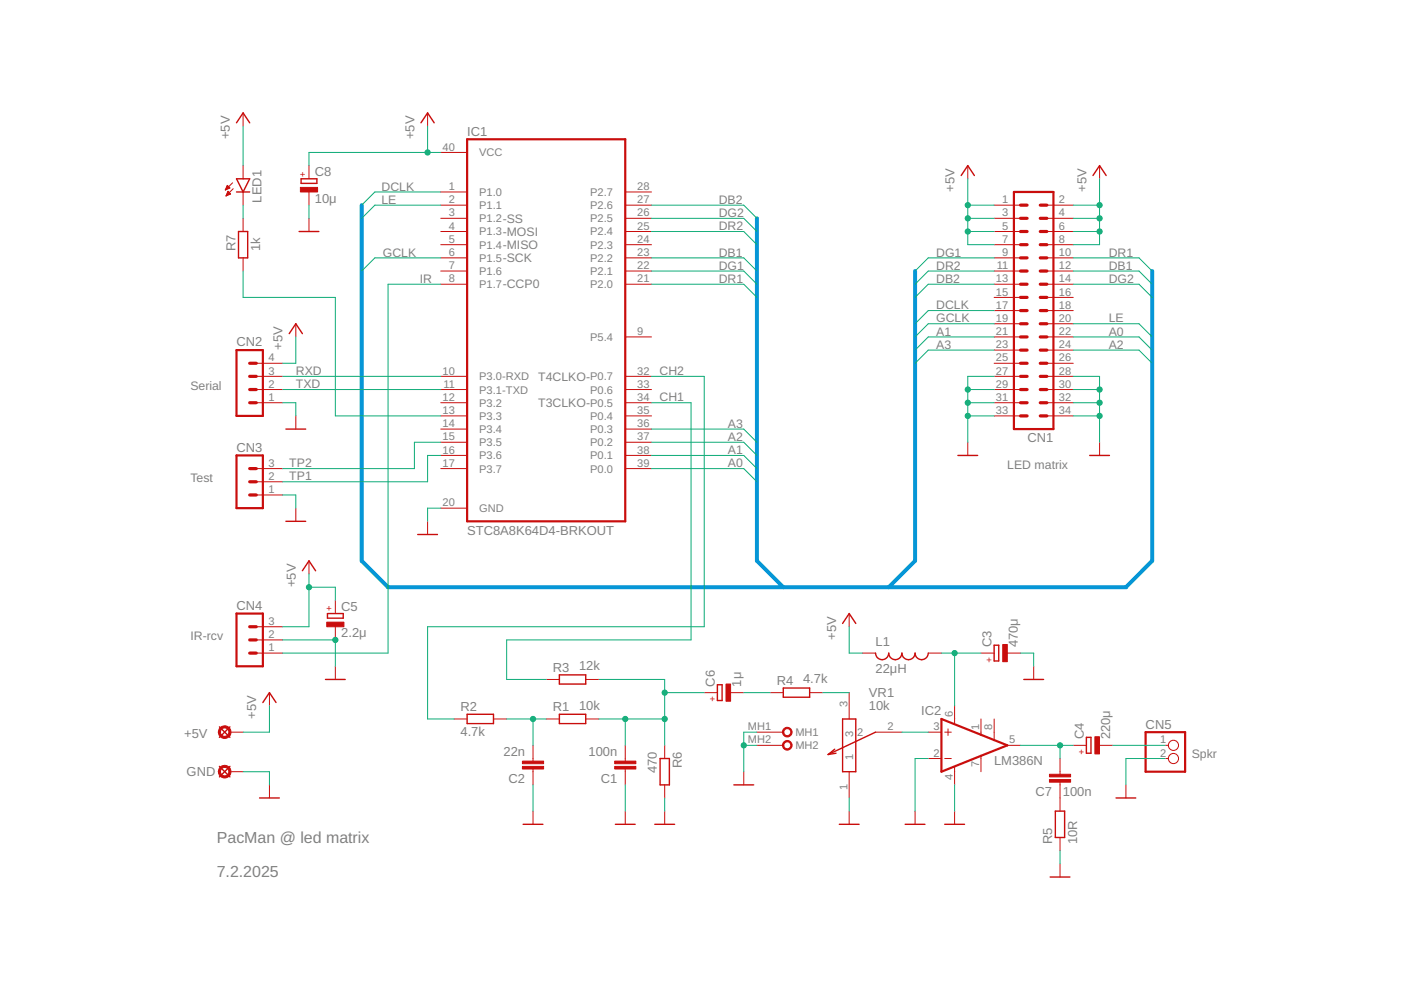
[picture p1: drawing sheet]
<svg xmlns="http://www.w3.org/2000/svg" width="297mm" height="210mm" viewBox="0 0 297 210" stroke-linecap="round" stroke-linejoin="round" font-family="sans-serif">
<path d="M99 29.5h33.6v81h-33.6zM215 40.7h8.4v50.3h-8.4zM50.1 74.2h5.6v14h-5.6zM50.1 96.6h5.6v11.1h-5.6zM50.1 130.1h5.6v11.2h-5.6zM199.6 152.4l14 5.6-14 5.6zM242.9 155.2h8.4v8.4h-8.4z" fill="none" stroke="#c90d0c" stroke-width=".47"/>
<g fill="none" stroke="#c90d0c" stroke-width=".21">
<path d="M47.9 39.9h.7M48 39.8h.7M48 39.6h.5M48.1 39.5h.3M48.2 39.4h.1M48.2 39.3l.5 .6-.9 .4zM49.3 38.8l-1.5 1.5M51.5 23.9v2.8M51.5 35.1v2.8M65.5 35.1v2.8M90.7 23.9v2.8M93.5 32.3h5.5"/>
<path d="M205.2 35.1v2.8M233.1 35.1v2.8M47.8 40.2h.2M47.9 40h.4M48 41.4h.2M48 41.3h.5M48.1 41.1h.8M48.2 41h.6M48.2 40.9h.4M48.3 40.7h.2M48.3 40.6h.1M48.9 41.1l-.6-.5-.4 1"/>
<path d="M48.9 41.1l-1 .5M49.4 40l-1.5 1.6M51.5 40.7v2.8M51.5 46.3v2.8M51.5 54.7v2.8M65.5 40.7v2.8M65.5 46.3v2.8M93.5 40.7h5.5M93.5 43.5h5.5M93.5 46.3h5.5M93.5 49.1h5.5M93.5 51.9h5.5"/>
<path d="M93.5 54.7h5.5M93.5 57.5h5.5M132.6 40.7h5.5M132.6 43.5h5.5M132.6 46.3h5.5M132.6 49.1h5.5M132.6 51.9h5.5M132.6 54.7h5.5M132.6 57.5h5.5M210.8 43.5h5.6M210.8 46.3h5.6M210.8 49.1h5.6"/>
<path d="M210.8 51.9h5.6M210.8 54.7h5.6M210.8 57.5h5.6M222 43.5h5.5M222 46.3h5.5M222 49.1h5.5M222 51.9h5.5M222 54.7h5.5M222 57.5h5.5M54.3 79.8h5.6M54.3 77h5.6M62.7 68.6v2.8"/>
<path d="M93.5 60.3h5.5M93.5 79.8h5.5M132.6 60.3h5.5M132.6 79.8h5.5M132.6 71.4h5.5M210.8 60.3h5.6M210.8 79.8h5.6M210.8 71.4h5.6M210.8 63.1h5.6M210.8 65.8h5.6M210.8 68.6h5.6M210.8 74.2h5.6"/>
<path d="M210.8 77h5.6M222 60.3h5.5M222 79.8h5.5M222 71.4h5.5M222 63.1h5.5M222 65.8h5.5M222 68.6h5.5M222 74.2h5.5M222 77h5.5M54.3 82.6h5.6M54.3 85.4h5.6M54.3 99.4h5.6"/>
<path d="M62.7 88.2v2.8M93.5 82.6h5.5M93.5 85.4h5.5M93.5 88.2h5.5M93.5 91h5.5M93.5 93.8h5.5M93.5 96.6h5.5M93.5 99.4h5.5M132.6 82.6h5.5M132.6 85.4h5.5M132.6 88.2h5.5M132.6 91h5.5"/>
<path d="M132.6 93.8h5.5M132.6 96.6h5.5M132.6 99.4h5.5M205.2 93.8v2.8M210.8 82.6h5.6M210.8 85.4h5.6M210.8 88.2h5.6M222 82.6h5.5M222 85.4h5.5M222 88.2h5.5M233.1 93.8v2.8M54.3 104.9h5.6"/>
<path d="M54.3 102.2h5.6M62.7 107.7v2.8M65.5 118.9v2.8M90.7 110.5v2.8M93.5 107.7h5.5M54.3 138.5h5.6M54.3 135.7h5.6M54.3 132.9h5.6M71.1 127.3v2.8M71.1 132.9v2.8M180 130.1v2.8M182.8 138.5h2.8"/>
<path d="M196.8 138.5h2.8M208 138.5h2.8M213.6 138.5h2.8M48.7 155.2h2.8M57.1 146.9v2.7M71.1 141.3v2.8M96.2 152.4h2.8M104.6 152.4h2.8M113 158v3.4M115.8 152.4h2.8M115.8 144.1h2.8M124.2 152.4h2.8"/>
<path d="M124.2 144.1h2.8M132.6 158v3.4M140.9 158v2.8M149.3 146.9h2.8M154.9 146.9h2.8M160.5 158h5.6M160.5 155.2h5.6M163.3 146.9h2.8M171.7 146.9h2.8M180 146.9v5.5M185.6 155.2h5.6M196.8 155.2h2.8"/>
<path d="M200.3 155.2h1.4M201 154.5v1.4M202.4 149.6v3.9M208 152.4v3.4M210.8 152.4v4.5M213.6 158h2.8M219.2 141.3v2.8M227.5 158h2.8M233.1 158h2.8M247.1 158h.6M48.7 163.6h2.8M57.1 166.4v2.8"/>
<path d="M113 163v3.4M113 172v2.8M132.6 163v3.4M132.6 172v2.8M140.9 166.4v2.8M140.9 172v2.8M157.7 163.6v2.8M180 163.6v5.6M180 172v2.8M194 172v2.8M196.8 160.8h2.8M200.3 160.8h1.4"/>
<path d="M202.4 162.6v3.8M202.4 172v2.8M208 160.3v3.3M224.7 160.8v3.4M224.7 165.8v6.2M224.7 177.6v2.8M238.7 166.4v2.8M247.1 160.8h.6M224.7 183.2v2.7"/>
<circle cx="248.8" cy="158" r="1.08"/>
<circle cx="248.8" cy="160.8" r="1.08"/>
</g>
<g fill="none" stroke="#c90d0c" stroke-width=".68">
<path d="M216.4 54.7h1.4M216.4 51.9h1.4M216.4 49.1h1.4M216.4 46.3h1.4M216.4 43.5h1.4M216.4 57.5h1.4M220.6 54.7h1.4M220.6 51.9h1.4M220.6 49.1h1.4M220.6 46.3h1.4M220.6 43.5h1.4M220.6 57.5h1.4"/>
<path d="M52.9 77h1.4M52.9 79.8h1.4M216.4 60.3h1.4M216.4 63.1h1.4M216.4 65.8h1.4M216.4 68.6h1.4M216.4 71.4h1.4M216.4 74.2h1.4M216.4 77h1.4M216.4 79.8h1.4M220.6 60.3h1.4M220.6 63.1h1.4"/>
<path d="M220.6 65.8h1.4M220.6 68.6h1.4M220.6 71.4h1.4M220.6 74.2h1.4M220.6 77h1.4M220.6 79.8h1.4M52.9 82.6h1.4M52.9 85.4h1.4M52.9 99.4h1.4M216.4 82.6h1.4M216.4 85.4h1.4M216.4 88.2h1.4"/>
<path d="M220.6 82.6h1.4M220.6 85.4h1.4M220.6 88.2h1.4M52.9 102.2h1.4M52.9 104.9h1.4M52.9 132.9h1.4M52.9 135.7h1.4M52.9 138.5h1.4"/>
</g>
<g fill="none" stroke="#c90d0c" stroke-width=".3">
<path d="M50.1 37.9h2.8l-1.4 2.8zM50.1 26l1.4-2.1 1.4 2.1M63.8 37.9h3.4v1h-3.4zM89.3 26l1.4-2.1 1.4 2.1M203.8 37.2l1.4-2.1 1.4 2.1M231.7 37.2l1.4-2.1 1.4 2.1M50.1 40.7h2.8M50.6 49.1h1.9v5.6h-1.9zM63.4 49.1h4.2M61.3 70.7l1.4-2.1 1.4 2.1M60.6 91h4.2M203.1 96.6h4.2"/>
<path d="M231 96.6h4.2M60.6 110.5h4.2M88.6 113.3h4.2M64.1 121l1.4-2.1 1.4 2.1M69.4 130.1h3.4v1h-3.4zM178.6 132.2l1.4-2.1 1.4 2.1M185.6 138.5a1.4 1.4 0 0 0 1.4 1.4 1.4 1.4 0 0 0 1.4-1.4 1.4 1.4 0 0 0 1.4 1.4 1.4 1.4 0 0 0 1.4-1.4 1.4 1.4 0 0 0 1.4 1.4 1.4 1.4 0 0 0 1.4-1.4 1.4 1.4 0 0 0 1.4 1.4 1.4 1.4 0 0 0 1.4-1.4M210.8 136.8h1v3.3h-1zM46.5 154.1l2.2 2.2M48.7 154.1l-2.2 2.2M55.7 148.9l1.4-2 1.4 2M69 144.1h4.2"/>
<path d="M99 151.4h5.6v2h-5.6zM118.6 151.4h5.6v2h-5.6zM118.6 143.1h5.6v1.9h-5.6zM152.1 145.2h1v3.3h-1zM166.1 145.9h5.6v1.9h-5.6zM177 158.9l-1.4 1.1M177.2 159.7l-1.6 .3M178.6 152.4h2.8v11.2h-2.8zM185.6 155.2l-10 4.8M217.1 144.1h4.2M230.3 156.3h1v3.4h-1zM46.5 162.5l2.2 2.2"/>
<path d="M48.7 162.5l-2.2 2.2M55 169.2h4.2M110.9 174.8h4.2M130.5 174.8h4.2M138.8 174.8h4.2M140 160.8h1.9v5.6h-1.9zM155.6 166.4h4.2M177.9 174.8h4.2M191.9 174.8h4.2M200.3 174.8h4.2M223.8 172h1.9v5.6h-1.9zM236.6 169.2h4.2"/>
<path d="M222.7 185.9h4.1"/>
</g>
<g fill="#c90d0c" stroke="#c90d0c" stroke-width=".21">
<path d="M130.3 161.4h4.5v.5h-4.5z"/>
<path d="M130.3 162.5h4.5v.5h-4.5z"/>
<path d="M110.8 161.4h4.5v.5h-4.5z"/>
<path d="M110.8 162.5h4.5v.5h-4.5z"/>
<path d="M212.6 136.7h1v3.6h-1z"/>
<path d="M69.3 131.9h3.6v1h-3.6z"/>
<path d="M153.9 145h1v3.7h-1z"/>
<path d="M222.5 164.2h4.5v.5h-4.5z"/>
<path d="M222.5 165.3h4.5v.5h-4.5z"/>
<path d="M63.7 39.7h3.6v1h-3.6z"/>
<path d="M232.1 156.2h1v3.7h-1z"/>
</g>
<g fill="#c90d0c" stroke="#c90d0c" stroke-width=".21">
<path d="M166.1 154.6a1.03 1.03 0 0 1 1.6 0 1.03 1.03 0 0 1-.5 1.6 1.03 1.03 0 0 1-1.3-1h.3a.75 .75 0 0 1 1.1-.6 .75 .75 0 0 1 .1 1.3 .75 .75 0 0 1-1.2-.5v-.2h-.3z" fill-rule="evenodd"/>
<path d="M166.1 157.4a1.03 1.03 0 0 1 1.6 0 1.03 1.03 0 0 1-.5 1.6 1.03 1.03 0 0 1-1.3-1h.3a.75 .75 0 0 1 1.1-.6 .75 .75 0 0 1 .1 1.2 .75 .75 0 0 1-1.2-.4v-.2h-.3z" fill-rule="evenodd"/>
<path d="M46.7 154.2a1.35 1.35 0 0 1 2.1 .4 1.35 1.35 0 0 1-.8 1.9 1.35 1.35 0 0 1-1.7-1.3h.4a.89 .89 0 0 1 1.3-.8 .89 .89 0 0 1 .2 1.4 .89 .89 0 0 1-1.4-.3l-.1-.3h-.4z" fill-rule="evenodd"/>
<path d="M46.7 162.6a1.35 1.35 0 0 1 2.1 .3 1.35 1.35 0 0 1-.8 2 1.35 1.35 0 0 1-1.7-1.3h.4a.89 .89 0 0 1 1.3-.8 .89 .89 0 0 1 .2 1.4 .89 .89 0 0 1-1.4-.3l-.1-.3h-.4z" fill-rule="evenodd"/>
</g>
<path d="M76.7 43.5v75.4l5.6 5.6h156.4l5.6-5.6v-61.4M160.5 46.3v72.6l5.6 5.6M194 57.5v61.4l-5.6 5.6" fill="none" stroke="#0696d7" stroke-width=".85"/>
<g fill="none" stroke="#0dab76" stroke-width=".21">
<path d="M51.5 26.7v8.4M90.7 26.7v5.6M93.5 32.3h-28v2.8M205.2 37.9v14h5.6M233.1 37.9v14h-5.6M51.5 57.5v5.6h19.6v25.1h22.4M51.5 43.5v2.8M65.5 43.5v2.8M93.5 43.5h-14l-2.8 2.8M93.5 40.7h-14l-2.8 2.8M93.5 54.7h-14l-2.8 2.8M138.1 49.1h19.6l2.8 2.8"/>
<path d="M138.1 46.3h19.6l2.8 2.8M138.1 43.5h19.6l2.8 2.8M138.1 54.7h19.6l2.8 2.8M138.1 57.5h19.6l2.8 2.8M205.2 49.1h5.6M205.2 46.3h5.6M205.2 43.5h5.6M210.8 54.7h-14l-2.8 2.8M210.8 57.5h-14l-2.8 2.8M227.5 49.1h5.6M227.5 46.3h5.6M227.5 43.5h5.6"/>
<path d="M227.5 54.7h14l2.8 2.8M227.5 57.5h14l2.8 2.8M59.9 79.8h33.6M62.7 71.4v5.6h-2.8M93.5 60.3h-11.2v78.2h-22.4M138.1 79.8h11.2v53.1h-58.6v19.5h5.5M138.1 60.3h19.6l2.8 2.8M210.8 79.8h-5.6v14M210.8 65.8h-14l-2.8 2.8M210.8 68.6h-14l-2.8 2.8M210.8 60.3h-14l-2.8 2.8M210.8 71.4h-14l-2.8 2.8"/>
<path d="M210.8 74.2h-14l-2.8 2.8M227.5 79.8h5.6v14M227.5 68.6h14l2.8 2.8M227.5 60.3h14l2.8 2.8M227.5 71.4h14l2.8 2.8M227.5 74.2h14l2.8 2.8M59.9 82.6h33.6M59.9 85.4h2.8v2.8M93.5 96.6h-2.8v5.6h-30.8M93.5 93.8h-5.6v5.6h-28M138.1 85.4h8.4v50.3h-39.1v8.4h8.4M138.1 99.4h19.6l2.8 2.8"/>
<path d="M138.1 96.6h19.6l2.8 2.8M138.1 93.8h19.6l2.8 2.8M138.1 91h19.6l2.8 2.8M205.2 82.6h5.6M205.2 85.4h5.6M205.2 88.2h5.6M227.5 82.6h5.6M227.5 85.4h5.6M227.5 88.2h5.6M59.9 104.9h2.8v2.8M93.5 107.7h-2.8v2.8M59.9 135.7h11.2v5.6"/>
<path d="M65.5 124.5h5.6v2.8M65.5 121.7v11.2h-5.6M180 132.9v5.6h2.8M199.6 138.5h8.4M202.4 138.5v11.1M216.4 138.5h2.8v2.8M57.1 149.6v5.6h-5.6M107.4 152.4h8.4M113 152.4v5.6M127 152.4h13.9M127 144.1h13.9v13.9M132.6 152.4v5.6"/>
<path d="M140.9 146.9h8.4M157.7 146.9h5.6M157.7 158h2.8M160.5 155.2h-2.8v8.4M174.5 146.9h5.5M191.2 155.2h5.6M216.4 158h11.1M224.7 158v2.8M235.9 158h11.2M51.5 163.6h5.6v2.8M113 166.4v5.6M132.6 166.4v5.6"/>
<path d="M140.9 169.2v2.8M180 169.2v2.8M196.8 160.8h-2.8v11.2M202.4 166.4v5.6M247.1 160.8h-8.4v5.6M224.7 180.4v2.8"/>
</g>
<g fill="#0dab76" stroke="#0dab76" stroke-width=".21">
<circle cx="113" cy="152.4" r=".55"/>
<circle cx="132.6" cy="152.4" r=".55"/>
<circle cx="140.9" cy="152.4" r=".55"/>
<circle cx="140.9" cy="146.9" r=".55"/>
<circle cx="157.7" cy="158" r=".55"/>
<circle cx="233.1" cy="82.6" r=".55"/>
<circle cx="233.1" cy="85.4" r=".55"/>
<circle cx="233.1" cy="88.2" r=".55"/>
<circle cx="205.2" cy="82.6" r=".55"/>
<circle cx="205.2" cy="85.4" r=".55"/>
<circle cx="205.2" cy="88.2" r=".55"/>
<circle cx="71.1" cy="135.7" r=".55"/>
<circle cx="202.4" cy="138.5" r=".55"/>
<circle cx="224.7" cy="158" r=".55"/>
<circle cx="205.2" cy="49.1" r=".55"/>
<circle cx="205.2" cy="46.3" r=".55"/>
<circle cx="205.2" cy="43.5" r=".55"/>
<circle cx="233.1" cy="49.1" r=".55"/>
<circle cx="233.1" cy="46.3" r=".55"/>
<circle cx="233.1" cy="43.5" r=".55"/>
<circle cx="90.7" cy="32.3" r=".55"/>
<circle cx="65.5" cy="124.5" r=".55"/>
</g>
<g font-size="3.4" fill="#808080">
<text x="46" y="178.8">PacMan @ led matrix</text>
<text x="46" y="186">7.2.2025</text>
</g>
<g font-size="2.8" fill="#808080">
<text x="48.8" y="29.5" transform="rotate(-90 48.8 29.5)">+5V</text>
<text x="87.9" y="29.5" transform="rotate(-90 87.9 29.5)">+5V</text>
<text x="99" y="28.8">IC1</text>
<text x="66.8" y="37.4">C8</text>
<text x="202.4" y="40.7" transform="rotate(-90 202.4 40.7)">+5V</text>
<text x="230.3" y="40.7" transform="rotate(-90 230.3 40.7)">+5V</text>
<text x="55.5" y="42.9" transform="rotate(-90 55.5 42.9)">LED1</text>
<text x="66.8" y="43">10μ</text>
<text x="49.9" y="53.3" transform="rotate(-90 49.9 53.3)">R7</text>
<text x="55.2" y="53.3" transform="rotate(-90 55.2 53.3)">1k</text>
<text x="50.2" y="73.4">CN2</text>
<text x="59.9" y="74.2" transform="rotate(-90 59.9 74.2)">+5V</text>
<text x="50.2" y="95.7">CN3</text>
<text x="217.8" y="93.8">CN1</text>
<text x="99" y="113.3">STC8A8K64D4-BRKOUT</text>
<text x="62.7" y="124.5" transform="rotate(-90 62.7 124.5)">+5V</text>
<text x="50.2" y="129.3">CN4</text>
<text x="72.4" y="129.6">C5</text>
<text x="72.4" y="135.1">2.2μ</text>
<text x="177.3" y="135.7" transform="rotate(-90 177.3 135.7)">+5V</text>
<text x="185.6" y="137.1">L1</text>
<text x="210.2" y="137.2" transform="rotate(-90 210.2 137.2)">C3</text>
<text x="215.8" y="137.2" transform="rotate(-90 215.8 137.2)">470μ</text>
<text x="117.2" y="142.4">R3</text>
<text x="122.8" y="142.1">12k</text>
<text x="185.6" y="142.7">22μH</text>
<text x="151.6" y="145.6" transform="rotate(-90 151.6 145.6)">C6</text>
<text x="157.2" y="145.6" transform="rotate(-90 157.2 145.6)">1μ</text>
<text x="164.7" y="145.2">R4</text>
<text x="170.3" y="144.9">4.7k</text>
<text x="184.2" y="147.8">VR1</text>
<text x="54.3" y="152.4" transform="rotate(-90 54.3 152.4)">+5V</text>
<text x="97.6" y="150.8">R2</text>
<text x="117.2" y="150.8">R1</text>
<text x="122.8" y="150.5">10k</text>
<text x="184.2" y="150.6">10k</text>
<text x="195.3" y="151.6">IC2</text>
<text x="242.9" y="154.5">CN5</text>
<text x="39" y="156.5">+5V</text>
<text x="97.6" y="156.1">4.7k</text>
<text x="106.8" y="160.4">22n</text>
<text x="124.8" y="160.4">100n</text>
<text x="229.8" y="156.8" transform="rotate(-90 229.8 156.8)">C4</text>
<text x="235.4" y="156.8" transform="rotate(-90 235.4 156.8)">220μ</text>
<text x="39.6" y="164.6">GND</text>
<text x="107.8" y="166">C2</text>
<text x="127.4" y="166">C1</text>
<text x="139.3" y="164" transform="rotate(-90 139.3 164)">470</text>
<text x="144.5" y="162.9" transform="rotate(-90 144.5 162.9)">R6</text>
<text x="210.8" y="162.2">LM386N</text>
<text x="219.6" y="168.8">C7</text>
<text x="225.3" y="168.8">100n</text>
<text x="223.1" y="179" transform="rotate(-90 223.1 179)">R5</text>
<text x="228.4" y="179" transform="rotate(-90 228.4 179)">10R</text>
</g>
<g font-size="2.6" fill="#808080">
<text x="80.9" y="40.4">DCLK</text>
<text x="80.9" y="43.2">LE</text>
<text x="152.4" y="43.2">DB2</text>
<text x="152.4" y="46">DG2</text>
<text x="152.4" y="48.8">DR2</text>
<text x="81.2" y="54.4">GCLK</text>
<text x="89" y="60">IR</text>
<text x="152.4" y="54.4">DB1</text>
<text x="152.4" y="57.2">DG1</text>
<text x="152.4" y="60">DR1</text>
<text x="198.5" y="60">DB2</text>
<text x="198.5" y="57.2">DR2</text>
<text x="198.5" y="54.4">DG1</text>
<text x="235.1" y="60">DG2</text>
<text x="235.1" y="57.2">DB1</text>
<text x="235.1" y="54.4">DR1</text>
<text x="198.5" y="65.6">DCLK</text>
<text x="198.5" y="68.4">GCLK</text>
<text x="198.5" y="71.1">A1</text>
<text x="235.1" y="68.4">LE</text>
<text x="235.1" y="71.1">A0</text>
<text x="198.5" y="73.9">A3</text>
<text x="235.1" y="73.9">A2</text>
<text x="40.4" y="82.6">Serial</text>
<text x="62.7" y="79.5">RXD</text>
<text x="62.7" y="82.3">TXD</text>
<text x="114.1" y="80.7">T4CLKO-P0.7</text>
<text x="139.8" y="79.5">CH2</text>
<text x="114.1" y="86.2">T3CLKO-P0.5</text>
<text x="139.8" y="85.1">CH1</text>
<text x="154.3" y="93.5">A2</text>
<text x="154.3" y="90.7">A3</text>
<text x="61.3" y="101.9">TP1</text>
<text x="61.3" y="99.1">TP2</text>
<text x="154.3" y="99.1">A0</text>
<text x="154.3" y="96.3">A1</text>
<text x="213.6" y="99.4">LED matrix</text>
<text x="40.4" y="102.2">Test</text>
<text x="40.4" y="135.7">IR-rcv</text>
<text x="252.7" y="160.8">Spkr</text>
</g>
<g font-size="2.3" fill="#808080">
<text x="93.8" y="31.9">40</text>
<text x="101.6" y="33.2">VCC</text>
<text x="95.2" y="40.3">1</text>
<text x="101.6" y="41.5">P1.0</text>
<text x="125.1" y="41.5">P2.7</text>
<text x="135.1" y="40.3">28</text>
<text x="95.2" y="43.1">2</text>
<text x="95.2" y="45.9">3</text>
<text x="101.6" y="44.3">P1.1</text>
<text x="101.6" y="47.1">P1.2-SS</text>
<text x="125.1" y="44.3">P2.6</text>
<text x="125.1" y="47.1">P2.5</text>
<text x="135.1" y="43.1">27</text>
<text x="135.1" y="45.9">26</text>
<text x="212.5" y="43.1">1</text>
<text x="212.5" y="45.9">3</text>
<text x="224.5" y="43.1">2</text>
<text x="224.5" y="45.9">4</text>
<text x="95.2" y="48.7">4</text>
<text x="95.2" y="51.5">5</text>
<text x="101.6" y="49.9">P1.3-MOSI</text>
<text x="101.6" y="52.7">P1.4-MISO</text>
<text x="125.1" y="49.9">P2.4</text>
<text x="125.1" y="52.7">P2.3</text>
<text x="135.1" y="48.7">25</text>
<text x="135.1" y="51.5">24</text>
<text x="212.5" y="48.7">5</text>
<text x="212.5" y="51.5">7</text>
<text x="224.5" y="48.7">6</text>
<text x="224.5" y="51.5">8</text>
<text x="95.2" y="54.3">6</text>
<text x="95.2" y="57.1">7</text>
<text x="95.2" y="59.9">8</text>
<text x="101.6" y="55.5">P1.5-SCK</text>
<text x="101.6" y="58.3">P1.6</text>
<text x="125.1" y="55.5">P2.2</text>
<text x="125.1" y="58.3">P2.1</text>
<text x="135.1" y="54.3">23</text>
<text x="135.1" y="57.1">22</text>
<text x="135.1" y="59.9">21</text>
<text x="211.2" y="59.9">13</text>
<text x="211.3" y="57.1">11</text>
<text x="212.5" y="54.3">9</text>
<text x="224.5" y="54.3">10</text>
<text x="224.5" y="57.1">12</text>
<text x="224.5" y="59.9">14</text>
<text x="101.6" y="61.1">P1.7-CCP0</text>
<text x="125.1" y="61.1">P2.0</text>
<text x="211.2" y="62.7">15</text>
<text x="211.2" y="65.5">17</text>
<text x="224.5" y="62.7">16</text>
<text x="224.5" y="65.5">18</text>
<text x="135.1" y="71">9</text>
<text x="211.2" y="68.2">19</text>
<text x="211.2" y="71">21</text>
<text x="224.5" y="68.2">20</text>
<text x="224.5" y="71">22</text>
<text x="56.9" y="76.6">4</text>
<text x="125.1" y="72.3">P5.4</text>
<text x="211.2" y="73.8">23</text>
<text x="211.2" y="76.6">25</text>
<text x="224.5" y="73.8">24</text>
<text x="224.5" y="76.6">26</text>
<text x="56.9" y="82.2">2</text>
<text x="56.9" y="79.4">3</text>
<text x="93.8" y="79.4">10</text>
<text x="94" y="82.2">11</text>
<text x="101.6" y="80.6">P3.0-RXD</text>
<text x="101.6" y="83.4">P3.1-TXD</text>
<text x="125.1" y="83.4">P0.6</text>
<text x="135.1" y="79.4">32</text>
<text x="135.1" y="82.2">33</text>
<text x="211.2" y="79.4">27</text>
<text x="211.2" y="82.2">29</text>
<text x="224.5" y="79.4">28</text>
<text x="224.5" y="82.2">30</text>
<text x="56.9" y="85">1</text>
<text x="93.8" y="85">12</text>
<text x="93.8" y="87.8">13</text>
<text x="101.6" y="86.2">P3.2</text>
<text x="101.6" y="89">P3.3</text>
<text x="125.1" y="89">P0.4</text>
<text x="135.1" y="85">34</text>
<text x="135.1" y="87.8">35</text>
<text x="211.2" y="85">31</text>
<text x="211.2" y="87.8">33</text>
<text x="224.5" y="85">32</text>
<text x="224.5" y="87.8">34</text>
<text x="93.8" y="90.6">14</text>
<text x="93.8" y="93.4">15</text>
<text x="101.6" y="91.8">P3.4</text>
<text x="101.6" y="94.6">P3.5</text>
<text x="125.1" y="91.8">P0.3</text>
<text x="125.1" y="94.6">P0.2</text>
<text x="135.1" y="90.6">36</text>
<text x="135.1" y="93.4">37</text>
<text x="56.9" y="101.8">2</text>
<text x="56.9" y="99">3</text>
<text x="93.8" y="99">17</text>
<text x="93.8" y="96.2">16</text>
<text x="101.6" y="100.2">P3.7</text>
<text x="101.6" y="97.4">P3.6</text>
<text x="125.1" y="97.4">P0.1</text>
<text x="125.1" y="100.2">P0.0</text>
<text x="135.1" y="96.2">38</text>
<text x="135.1" y="99">39</text>
<text x="56.9" y="104.6">1</text>
<text x="93.8" y="107.4">20</text>
<text x="101.6" y="108.6">GND</text>
<text x="56.9" y="135.3">2</text>
<text x="56.9" y="132.5">3</text>
<text x="56.9" y="138.1">1</text>
<text x="179.7" y="149.9" transform="rotate(-90 179.7 149.9)">3</text>
<text x="158.6" y="154.8">MH1</text>
<text x="188.2" y="154.8">2</text>
<text x="197.9" y="154.8">3</text>
<text x="202" y="152" transform="rotate(-90 202 152)">6</text>
<text x="207.6" y="154.8" transform="rotate(-90 207.6 154.8)">1</text>
<text x="210.4" y="154.8" transform="rotate(-90 210.4 154.8)">8</text>
<text x="158.6" y="157.6">MH2</text>
<text x="168.6" y="156.1">MH1</text>
<text x="168.6" y="158.9">MH2</text>
<text x="180.9" y="156.3" transform="rotate(-90 180.9 156.3)">3</text>
<text x="180.9" y="161" transform="rotate(-90 180.9 161)">1</text>
<text x="181.7" y="156.1">2</text>
<text x="197.9" y="160.4">2</text>
<text x="214" y="157.6">5</text>
<text x="246" y="157.6">1</text>
<text x="246" y="160.4">2</text>
<text x="179.7" y="167.5" transform="rotate(-90 179.7 167.5)">1</text>
<text x="202" y="165.3" transform="rotate(-90 202 165.3)">4</text>
<text x="207.6" y="162.5" transform="rotate(-90 207.6 162.5)">7</text>
</g>
<g font-size="2" fill="#c90d0c">
<text x="64.9" y="37.5" transform="rotate(-90 64.9 37.5)">+</text>
<text x="70.5" y="129.6" transform="rotate(-90 70.5 129.6)">+</text>
<text x="209.2" y="140.5">+</text>
<text x="150.5" y="148.9">+</text>
<text x="228.7" y="160.1">+</text>
</g>
</svg>
